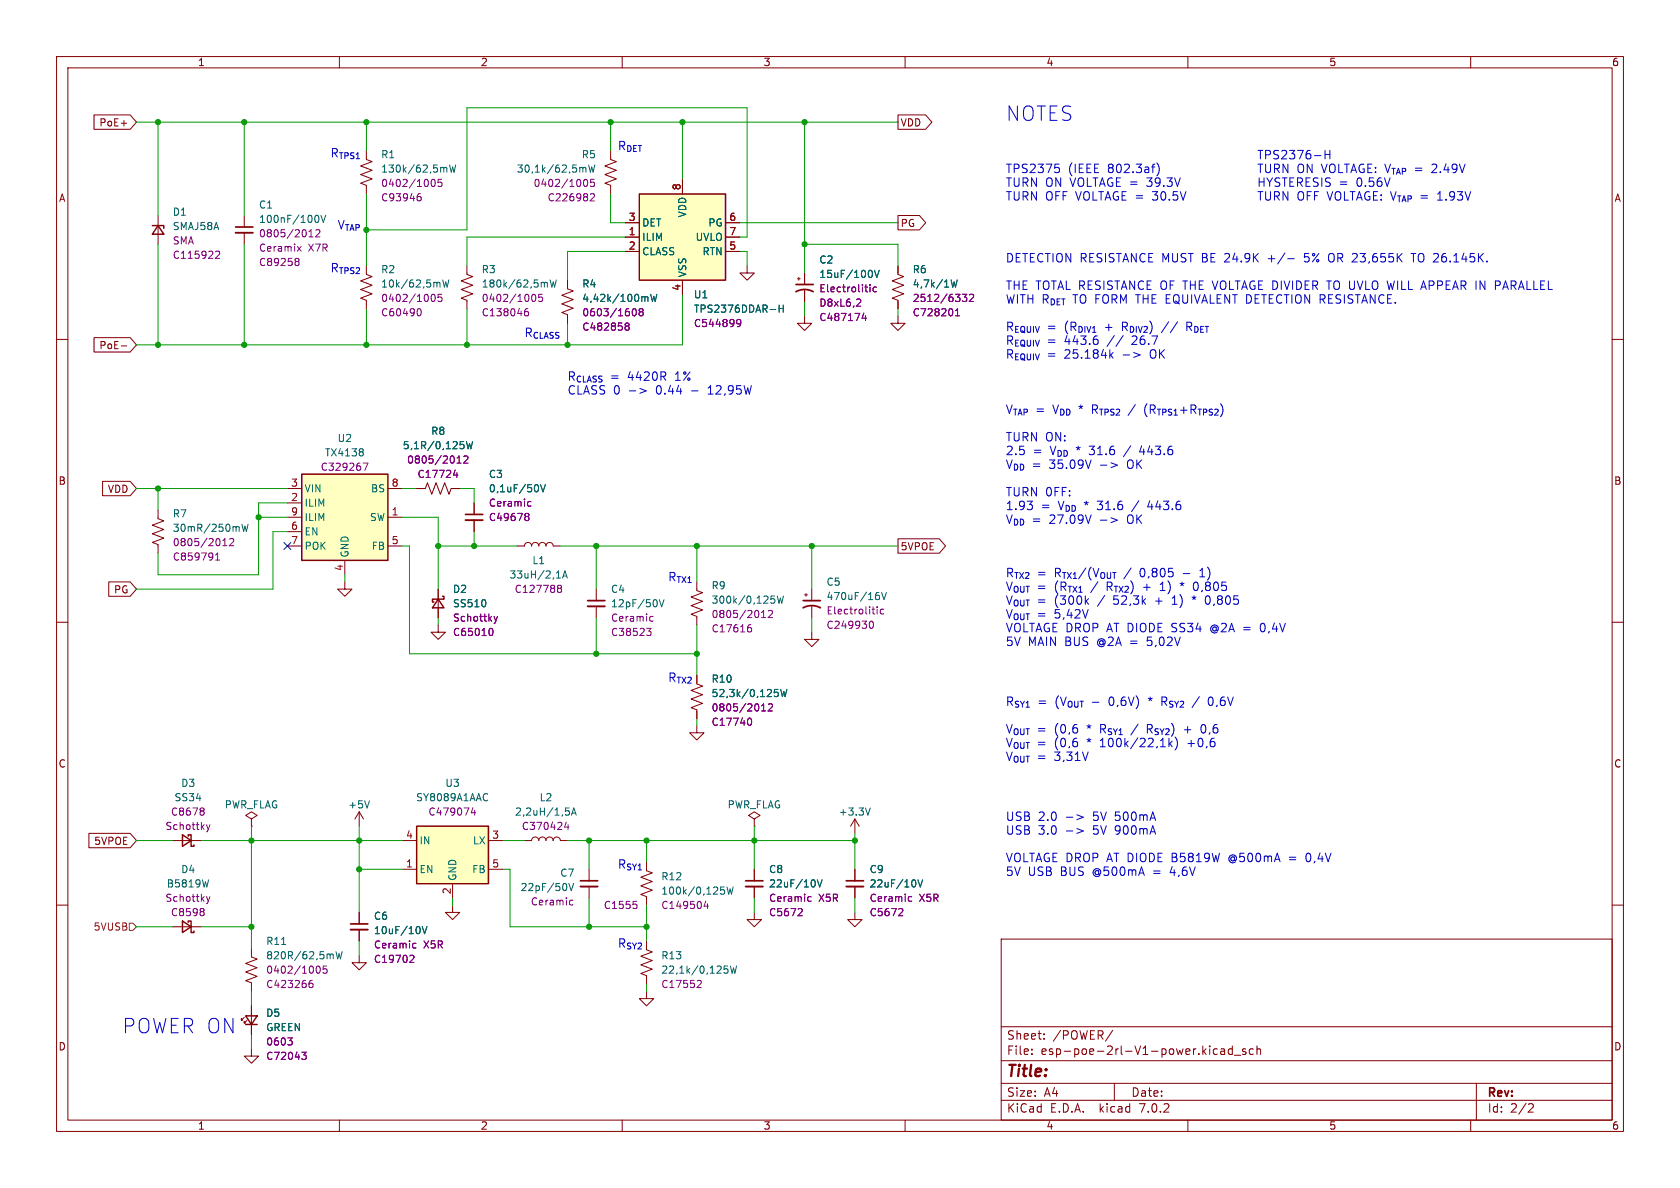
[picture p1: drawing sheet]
<svg xmlns="http://www.w3.org/2000/svg" width="297mm" height="210mm" viewBox="0 0 297 210" stroke-linecap="round" stroke-linejoin="round" font-family="sans-serif">
<g fill="none" stroke="#840000" stroke-width=".18">
<path d="M10 10h277v190h-277zM12 12h273v186h-273zM60 10v2M110 10v2M160 10v2M210 10v2M260 10v2M16.6 20.3h6.4l1.1 1.3-1.1 1.3h-6.4zM21.4 21.8h1M27.9 38.1v5.1M43.2 38.1v2M64.8 28.2l1 .4-2 .7 2 .8-2 .8 2 .7-2 .8 1 .4v1.5"/>
<path d="M107.9 26.7v1.5l1.1 .4-2.1 .7 2.1 .8-2.1 .8 2.1 .7-2.1 .8 1 .4v1.5M110.5 39.4h2.5M120.6 31.8v2.5M128.3 39.4h2.5M158.7 20.3h4.9l1.1 1.3-1.1 1.3h-4.9zM158.7 38.1h3.8l1.2 1.3-1.2 1.2h-3.8zM10 60h2M16.6 59.7h6.4l1.1 1.3-1.1 1.2h-6.4zM43.2 41.1v2.1M64.8 48.5l1 .4-2 .8 2 .7-2 .8 2 .7-2 .8 1 .4v1.5M82.5 47v1.5l1.1 .4-2.1 .8 2.1 .7-2.1 .8 2.1 .7-2.1 .8 1 .4v1.5M100.3 49.5v1.6l1 .3-2 .8 2 .8-2 .7 2 .8-2 .7 1 .4v1.6"/>
<path d="M110.5 41.9h2.5M110.5 44.5h2.5M120.6 49.5v2.6M128.3 41.9h2.5M128.3 44.5h2.5M132.1 47v1.3h1.2l-1.2 1.2-1.3-1.2h1.3M141 49.3h.5M141.2 49v.5M142.2 55.9v1.3h1.3l-1.3 1.2-1.2-1.2h1.2M142.2 48.3v2M142.2 51.3v2M158.7 47v1.5l1.1 .4-2.1 .8 2.1 .7-2.1 .8 2.1 .7-2.1 .8 1 .4v1.5"/>
<path d="M158.7 55.9v1.3h1.3l-1.3 1.2-1.2-1.2h1.2M285 60h2M21.4 61.2h1M18.1 85.1h4.9l1.1 1.3-1.1 1.2h-4.9zM27.9 90.2v1.5l1.1 .4-2.1 .7 2.1 .8-2.1 .8 2.1 .7-2.1 .8 1 .4v1.5M50.8 86.4h2.5M50.8 91.4h2.5M50.8 88.9h2.5M50.8 96.5h2.5M50.8 94h2.5M61 99.1v2.5M68.6 86.4h2.5"/>
<path d="M68.6 91.4h2.5M68.6 96.5h2.5M73.7 86.4h1.5l.4-1.1 .7 2.1 .8-2.1 .8 2.1 .7-2.1 .8 2.1 .4-1h1.5M83.8 88.9v2M83.8 91.9v2.1M91.4 96.5h1.3a.64 .64 0 0 1 .6-.6 .64 .64 0 0 1 .7 .6 .64 .64 0 0 1 .6-.6 .64 .64 0 0 1 .6 .6 .64 .64 0 0 1 .7-.6 .64 .64 0 0 1 .6 .6 .64 .64 0 0 1 .7-.6 .64 .64 0 0 1 .6 .6h1.3M158.7 95.2h7.4l1.1 1.3-1.1 1.3h-7.4zM10 110h2M19.2 102.9h3.8l1.1 1.2-1.1 1.3h-3.8zM61 102.9v1.2h1.2l-1.2 1.3-1.3-1.3h1.3M77.5 110.5v1.3h1.2l-1.2 1.2-1.3-1.2h1.3M77.5 104.1v5.1"/>
<path d="M105.4 104.1v2.1M105.4 107.2v2M123.2 102.9v1.5l1 .4-2 .7 2 .8-2 .8 2 .7-2 .8 1 .4v1.5M142.2 105.2h.5M142.5 104.9v.5M143.5 111.8v1.2h1.3l-1.3 1.3-1.3-1.3h1.3M143.5 104.1v2.1M143.5 107.2v2M285 110h2M123.2 120.9l1 .4-2 .7 2 .8-2 .8 2 .7-2 .8 1 .4v1.5M123.2 128.3v1.2h1.3l-1.3 1.3-1.3-1.3h1.3M10 160h2"/>
<path d="M15.7 147.3h7.3l1.1 1.3-1.1 1.3h-7.3zM30.5 148.6h5.1M44.4 144.8l1.1-.7-1.1-.6-1 .6 1 .7v1.3M44.4 146.1h.1M63.5 143.5v2.6M63.5 143.5l-.8 1.3M63.5 143.5l.8 1.3M71.1 148.6h2.6M71.1 153.7h2.6M80 156.2v2.6M86.4 148.6h2.5M86.4 153.7h2.5"/>
<path d="M92.7 148.6h1.3a.64 .64 0 0 1 .6-.6 .64 .64 0 0 1 .6 .6 .64 .64 0 0 1 .7-.6 .64 .64 0 0 1 .6 .6 .64 .64 0 0 1 .7-.6 .64 .64 0 0 1 .6 .6 .64 .64 0 0 1 .6-.6 .64 .64 0 0 1 .7 .6h1.2M104.1 153.7v2M104.1 156.7v2.1M114.3 153.9l1 .4-2 .8 2 .7-2 .8 2 .8-2 .7 1 .4v1.5M133.3 144.8l1.1-.7-1.1-.6-1 .6 1 .7v1.3M133.3 146.1h.1M133.3 153.7v2M133.3 156.7v2.1M151.1 144.8v2.5M151.1 153.7v2M151.1 156.7v2.1M151.1 144.8l-.7 1.3"/>
<path d="M151.1 144.8l.8 1.3M285 160h2M30.5 163.8h5.1M43.2 179.8l-.5 .5v-.2v.2h.2M44.4 167.6v1.6l1.1 .3-2.1 .8 2.1 .8-2.1 .7 2.1 .8-2.1 .8 1 .3v1.6M44.4 177.8v5.1M63.5 168.9v1.3h1.3l-1.3 1.3-1.3-1.3h1.3M63.5 161.3v2M63.5 164.3v2.1M80 160v1.3h1.3l-1.3 1.3-1.3-1.3h1.3M114.3 167.9l1 .4-2 .7 2 .8-2 .8 2 .7-2 .8 1 .4v1.5M114.3 175.3v1.2h1.3l-1.3 1.3-1.3-1.3h1.3"/>
<path d="M133.3 161.3v1.3h1.3l-1.3 1.2-1.2-1.2h1.2M151.1 161.3v1.3h1.3l-1.3 1.2-1.2-1.2h1.2M177 166h108v32h-108zM43.7 180.3l-.5 .5v-.2v.2h.2M44.4 185.4v1.3h1.3l-1.3 1.3-1.2-1.3h1.2M60 198v2M110 198v2M160 198v2M177 194.5h108M177 191.5h108M177 187.5h108M177 181.5h108"/>
<path d="M182.4 186.3v.1M182.4 185.5v.1M184.6 183.6v.1M184.6 182.8v.1M196.7 182.1l-1.3 2M197 191.5v3M210 198v2M214.6 186.3h.6M214.6 185.5h.6M215.9 185.5h.5l.1 .9M216.5 185.8h-.5a.29 .29 0 0 0-.2 .3 .29 .29 0 0 0 .2 .3l.5-.1M217.9 185.5l-.5-.1-.3 .3v.4l.2 .2h.6"/>
<path d="M217.9 184.9v1.5M218.2 186.5h1.2M220.2 185.5l-.3-.1-.3 .2 .1 .2 .5 .2v.3h-.6M221.6 185.5l-.5-.1-.2 .3v.4l.1 .2h.6M222.2 185.5l.2-.1 .4 .1 .1 .9M222.2 184.9v1.5M260 198v2M261 191.5v6.5M270.4 195.1l.5 .1 .2 .3-1 1.1h1"/>
</g>
<g fill="none" stroke="#006464" stroke-width=".18">
<path d="M55.8 38.1h.2a.68 .68 0 0 1 .4 .6 .68 .68 0 0 1-.4 .6h-.2M56.7 38.1l.5 1.2 .4-1.2M78.8 29.6l.2 .2v.6M79.5 29.2l.3 1.2 .2-.9 .3 .9 .3-1.2M103.2 29.6l.4 .2v.6M104.1 29.2l.3 1.2 .2-.9 .3 .9 .3-1.2M78.3 49.5l.3 1.3 .2-1 .3 1 .3-1.3M96.6 49.9l.2 .2v.7M97.3 49.5l.3 1.3 .2-1 .2 1 .3-1.3M114.4 52.4l.2 .2v.7M115 52l.3 1.3 .3-.9 .2 .9 .3-1.3M137.7 53.9v1.3"/>
<path d="M137.7 54.5h.8M138.5 53.9v1.3M153.9 47.8a.79 .79 0 0 1 0 1.3M154.6 47.8l.4 1.3 .4-1.3M168.1 49.5l.3 1.3 .3-1 .2 1 .3-1.3M64.1 79.4l.1 .2-.1 .2M64.1 79.9l.1 .2-.1 .4M82.5 78.1l.3 1.2 .2-.9 .2 .9 .3-1.2M42.8 92.7l.3 1.2 .2-.9 .3 .9 .3-1.2M95.1 85.8l.1 .4-.1 .6M95.6 85.7l.4 1.2 .4-1.2M85.8 106.2v.8"/>
<path d="M98.4 102.2h.7M99.5 102.2l.4-1.3 .4 1.3M99.6 101.8h.6M116.5 106l.5 1.3 .4-1.3M136.3 105.4h.6M136.7 105.8l.3 .3v.3l-.3 .2M137.4 105.4l.3 1.2 .3-.9 .2 .9 .3-1.2M155.1 104.7h.3M155.3 105.2l.2 .3v.3l-.2 .2M155.9 104.7l.4 1.3 .4-1.3M136.9 121.9h.6M137.1 122.4h.3l.2 .2-.1 .4-.4 .1"/>
<path d="M138 121.9l.3 1.2 .3-.9 .2 .9 .3-1.2M36.9 155.5l-.3 1.3M65.3 141.6l-.4 1.2M86 140.3l.2 .1M86.2 141.4l-.2 .2M100 142.8h.6M100.4 143.3l.3 .3v.3l-.3 .2M100.6 156.2l.4 1.2 .4-1.2M101 144.1l.4-1.3 .5 1.3M101.1 143.7h.7M127.4 156.8h.6M127.9 157.3l.2 .2v.3l-.2 .3"/>
<path d="M128.5 156.8l.3 1.3 .3-.9 .2 .9 .3-1.3M144.5 155.5l.4 1.3 .4-1.3M153.9 142.8l-.5 1.3M162.3 155.5l.4 1.3 .4-1.3M58.9 168.7v.8M59.4 168.2l.3 1.3 .2-.9 .3 .9 .3-1.3M74.6 163.8l.5 1.3 .4-1.3M128 170.8h.6M128.2 171.3h.3l.2 .2-.1 .4-.4 .1M129.1 170.8l.3 1.2 .3-.9 .2 .9 .3-1.2"/>
</g>
<g fill="none" stroke="#840084" stroke-width=".18">
<path d="M74 34.7h.2l.3 .3-.1 .4-.4 .1M74.3 34.2l-.3 .1M76.2 32.2l.1-.4 .2-.1a.68 .68 0 0 1 .5 .6 .68 .68 0 0 1-.5 .7l-.2-.1-.1-.4M78.1 31.7h-.6l-.1 .6 .2-.1h.4l.1 .2v.5l-.2 .1-.5-.1M103.2 32.2l.1-.4 .2-.1a.68 .68 0 0 1 .4 .6 .68 .68 0 0 1-.4 .7l-.2-.1-.1-.4M104.4 34.3l.5-.1 .2 .4-.8 .9h.8M105 31.7h-.6v.6l.2-.1h.4l.1 .2-.1 .5-.1 .1-.5-.1M38.2 44.5l.4-.1 .2 .4-.7 .9h.7M52.4 45.7h.2l.3 .2-.3 .3M52.4 46.2h.2M52.6 43.6l.6 .8M52.6 46.2l.2 .1 .1 .4-.2 .2h-.3"/>
<path d="M53.2 43.6l-.6 .8M54.6 41.9h.7M54.6 41l.4-.4v1.3M55.8 40.7l.5-.1 .3 .4-.8 .9h.8M74 54.6a.68 .68 0 0 1 .5 .6 .68 .68 0 0 1-.5 .6M76.2 52.5l.1-.4 .2-.1a.68 .68 0 0 1 .5 .7 .68 .68 0 0 1-.5 .6l-.2-.1-.1-.4M78.1 52h-.6l-.1 .6 .2-.1 .4 .1 .1 .1v.5l-.2 .1-.5-.1M92.8 55.2l.4-.2 .2 .3-.1 .5h-.3l-.2-.1M93.3 54.6h-.3l-.2 .3M94 52.5l.1-.4 .2-.1a.68 .68 0 0 1 .4 .7 .68 .68 0 0 1-.4 .6l-.2-.1-.1-.4M95.9 52h-.6l-.1 .6 .2-.1 .4 .1 .1 .1v.5l-.2 .1-.5-.1M110.6 57.2l.1-.1 .5 .1v.2l-.2 .2"/>
<path d="M110.6 57.5l.1 .1M110.7 57.6h.3M110.7 57.6l-.1 .2M111 57.6l.2 .3v.4l-.2 .1-.4-.1M111.8 55l.1-.3 .2-.1a.68 .68 0 0 1 .4 .6 .68 .68 0 0 1-.4 .6l-.2-.1-.1-.4M113.2 55.1l-.2-.2 .2-.3h.3l.2 .2-.2 .3M113.2 55.1l-.2 .2v.3l.2 .2h.3l.2-.2-.1-.4-.1-.1M113.2 55.1h.3M130.3 56.6l.2-.1 .4 .1a.84 .84 0 0 1-.3 1.1h-.2M131 57l-.3 .3-.4-.2M151.6 52.9h.4l.2 .3-.8 .9h.8M152.7 55.3l-.3 .9h.8"/>
<path d="M153 55.8v.9M153.8 50.3v.1M153.8 50.7v.9M155 50.8l-.4-.1-.3 .3 .2 .5h.5M168.9 55.8h.7M168.9 54.9l.4-.3v1.2M170.1 52h.8l-.4 .5 .4 .1v.6l-.2 .1-.6-.1M171.4 52.1l.5-.1 .2 .4-.8 .9h.8M38.1 99h.7M38.1 98.1l.4-.4v1.3M39.4 96.5h.7M39.4 95.6l.3-.4v1.3"/>
<path d="M40.6 95.3l.5-.1 .2 .4-.8 .9h.8M64.2 81.9h.8l-.5 1.2M80.2 84h.7M80.8 83.6v.8M80.8 81.9h.7M80.8 81l.4-.4v1.3M82 80.7l.5-.1 .2 .4-.8 .9h.8M93 90.8h.3l.2 .2-.2 .3M93 91.3h.3M93.3 91.3l.2 .2v.3l-.2 .2h-.3M93.5 88.6l.4 .1M93.9 89.4l-.4 .1"/>
<path d="M86.7 111.1a.68 .68 0 0 1 .5 .6 .68 .68 0 0 1-.5 .6M87.3 109l.3 .8M87.6 109.8l-.3 .4M87.9 109l-.3 .8M98.6 103.9l.2 .1M98.6 103.6l.2-.1 .4 .1 .1 .2-.3 .2M98.8 104h.2M98.8 104l-.2 .1M99 104l.3 .2-.1 .4-.2 .1-.4-.1M114.3 111.1h.8l-.4 .5 .3 .1 .1 .4-.2 .2h-.4M115.1 109h.4M115.5 109.7l-.4 .1"/>
<path d="M132.4 110.9h.2l.3 .3-.1 .4-.4 .1M132.8 110.4l-.4 .1M134.6 109.2h.8M134.6 108.3l.4-.4v1.3M135.8 108l.5-.1 .3 .4-.8 .9h.8M153.7 110l.3-.2a.68 .68 0 0 1 .4 .6 .68 .68 0 0 1-.4 .7l-.3-.3M155.1 107.3v.1M155.1 107.7v.8M156.2 107.8l-.3-.1-.3 .2 .1 .6h.5M132.5 127a.68 .68 0 0 1 .4 .6 .68 .68 0 0 1-.4 .6M134.6 124.8l.4-.4v1.3M134.6 125.7h.8"/>
<path d="M135.8 124.5l.5-.1 .3 .4-.8 .9h.8M35.8 142.8l.3 .3-.3 .3 .3 .2v.3l-.3 .2M36.5 158.5l.3 .8M36.5 145.8l.3 .8M36.8 159.3l-.3 .5M36.8 146.6l-.3 .5M37.1 158.5l-.3 .8M37.1 145.8l-.3 .8M83.6 142.8l-.3 .9h.8M83.9 143.3v.8M100.1 145.3l-.3 .9h.8M100.4 145.8v.8"/>
<path d="M100.9 159.1l.4 .1M101.3 159.9l-.4 .1M112 159.3h.6M112.4 159.8l.2 .3v.3l-.2 .2M124.8 159.3l-.3 .9h.8M125.1 159.8v.8M143 158.5l.4 .1M143.4 159.3h-.4M160.8 158.5l.4 .1M161.2 159.3h-.4M35.8 160.6l.3 .2-.3 .4 .3 .2v.2l-.3 .3M54.7 173.9l.4-.1 .2 .2-.1 .5-.3 .1-.2-.1"/>
<path d="M55.2 173.3l-.3 .1-.2 .2M55.9 171.3l.1-.4 .2-.1a.68 .68 0 0 1 .4 .6 .68 .68 0 0 1-.4 .6l-.2-.1-.1-.3M57.8 170.8h-.6l-.1 .6 .2-.1h.4l.1 .2v.4l-.2 .1-.5-.1M72.6 168.9h.5l.1 .3-.8 .9h.8M73.2 166.7l.4 .1M73.6 167.5l-.4 .1M123.4 173.3l.5 .1 .1 .3-.8 .9h.8M141.6 160.6l.2 .2v.4l-.8 .7h.8M159.4 160.6l.2 .2-.1 .4-.7 .7h.8M50.9 183.5h.8l-.5 .5M51.4 184l.3 .2v.3l-.3 .2M53.4 186h.7l-.4 .5 .4 .1v.4l-.2 .3h-.4"/>
</g>
<path d="M41.7 41.1h3M82.3 91.9h3M103.9 107.2h3M102.6 156.7h3.1M131.8 156.7h3.1M149.6 156.7h3.1M62 164.3h3" fill="none" stroke="#840000" stroke-width=".33"/>
<path d="M41.7 40.1h3M140.7 51.6a3.2 3.2 0 0 1 3.1 0M140.7 50.3h3.1M82.3 90.9h3M103.9 106.2h3M142 107.4a3.2 3.2 0 0 1 3 0M142 106.2h3M102.6 155.7h3.1M131.8 155.7h3.1M149.6 155.7h3.1M62 163.3h3" fill="none" stroke="#840000" stroke-width=".3"/>
<g fill="none" stroke="#840000" stroke-width=".25">
<path d="M26.9 39.9h2.1v.5M27.9 39.9l1.1 1.5h-2.1zM113 34.3h15.3v15.2h-15.3zM53.3 83.8h15.3v15.3h-15.3zM77.5 105.9l1 1.5h-2zM78.2 105.4h.3v.5h-2v.5h.2M32.3 147.6l1.5 1-1.5 1zM33.3 147.8v-.2h.5v2h.5v-.2M73.7 146.1h12.7v10.1h-12.7zM32.3 162.8l1.5 1-1.5 1zM33.3 163.1v-.3h.5v2h.5v-.2M43.4 179.6h2.1l-1.1 1.5z"/>
<path d="M43.4 181.1h2.1"/>
</g>
<g fill="#ffffc2" stroke="#ffffc2" stroke-width=".18">
<path d="M53.3 83.8h15.3v15.3h-15.3z"/>
<path d="M73.7 146.1h12.7v10.1h-12.7z"/>
<path d="M113 34.3h15.3v15.2h-15.3z"/>
</g>
<path d="M22.9 163.2h.6l.6 .6-.6 .7h-.6z" fill="none" stroke="#725600" stroke-width=".18"/>
<g fill="none" stroke="#0000c2" stroke-width=".18">
<path d="M186.5 29h.7M187 29.6l.3 .3v.3l-.3 .3M203.6 29.5h.6M204 29h.2M204.5 28.8a1.74 1.74 0 0 1 .1 2.2M234.2 26.6v1.5M234.2 27.3h.9M235.1 26.6v1.5M197 59.3l-1.3 1.9M198.6 59.3l-1.3 1.9M206.6 56.9l-1.3 1.9M227.7 45.7h1.1"/>
<path d="M262.9 46.2v.1M111.3 69.1h1.1M113.1 68.7l1.2 .4-1.2 .4M194 60l.1 .2-.1 .6M196.4 62.7l.4 .6M196.8 62.3l-.6 .6M198.6 62.7h1.1M200.4 62.3l1.2 .4-1.2 .5M192.9 81.3l-.5 1.5M192.9 91l-.5 1.5M194.5 82.2h1.2M194.5 92h1.2"/>
<path d="M196.4 81.8l1.1 .4-1.1 .5M196.4 91.5l1.1 .5-1.1 .4M192 106.3l.4 .5M192.4 105.8l-.5 .6M206.7 130.5v1.5M206.8 131.4l.4 .6M207.2 131l-.5 .6M208 130.7a1.75 1.75 0 0 1-.3 1.9M188.5 144.5h1.2M188.5 146.9h1.2M190.4 144l1.1 .5-1.1 .4M190.4 146.5l1.1 .4-1.1 .4"/>
</g>
<g fill="none" stroke="#009600" stroke-width=".18">
<path d="M24.1 21.6h134.6M27.9 21.6v16.5M43.2 21.6v16.5M64.8 21.6v5.1M64.8 34.3v12.7M107.9 34.3v5.1h2.6M107.9 21.6v5.1M120.6 21.6v10.2M130.8 39.4h27.9M142.2 21.6v26.7M27.9 43.2v17.8M43.2 43.2v17.8"/>
<path d="M64.8 40.6h17.7v-21.5h49.6v22.8h-1.3M64.8 54.6v6.4M82.5 54.6v6.4M100.3 57.2v3.8M110.5 44.5h-10.2v5M110.5 41.9h-28v5.1M120.6 52.1v8.9h-96.5M130.8 44.5h1.3v2.5M142.2 53.3v2.6M142.2 43.2h16.5v3.8M158.7 54.6v1.3M24.1 86.4h26.7"/>
<path d="M27.9 86.4v3.8M45.7 91.4h5.1M50.8 88.9h-5.1v12.7h-17.8v-3.8M50.8 94h-2.5v10.1h-24.2M71.1 96.5h1.3v19.1h50.8M71.1 91.4h6.4v12.7M71.1 86.4h2.6M77.5 96.5h13.9M81.3 86.4h2.5v2.5M83.8 94v2.5M99.1 96.5h59.6M105.4 96.5v7.6"/>
<path d="M123.2 96.5v6.4M143.5 96.5v7.6M61 101.6v1.3M77.5 109.2v1.3M105.4 109.2v6.4M123.2 110.5v8.9M143.5 109.2v2.6M123.2 127v1.3M24.1 148.6h6.4M35.6 148.6h35.5M44.4 146.1v21.5M63.5 146.1v15.2"/>
<path d="M63.5 153.7h7.6M80 158.8v1.2M88.9 153.7h1.3v10.1h24.1M88.9 148.6h3.8M100.3 148.6h50.8M104.1 148.6v5.1M104.1 158.8v5M114.3 148.6v3.8M133.3 146.1v7.6M133.3 158.8v2.5M151.1 147.3v6.4M151.1 158.8v2.5"/>
<path d="M24.1 163.8h6.4M35.6 163.8h8.8M44.4 175.3v2.5M63.5 166.4v2.5M114.3 160v6.4M114.3 174v1.3M44.4 182.9v2.5"/>
</g>
<path d="M50.2 95.9l1.2 1.2M51.4 95.9l-1.2 1.2" fill="none" stroke="#000084" stroke-width=".18"/>
<g fill="#009600" stroke="#009600" stroke-width=".18">
<circle cx="123.2" cy="96.5" r=".46"/>
<circle cx="105.4" cy="115.6" r=".46"/>
<circle cx="105.4" cy="96.5" r=".46"/>
<circle cx="123.2" cy="115.6" r=".46"/>
<circle cx="143.5" cy="96.5" r=".46"/>
<circle cx="27.9" cy="21.6" r=".46"/>
<circle cx="43.2" cy="21.6" r=".46"/>
<circle cx="64.8" cy="21.6" r=".46"/>
<circle cx="63.5" cy="148.6" r=".46"/>
<circle cx="83.8" cy="96.5" r=".46"/>
<circle cx="63.5" cy="153.7" r=".46"/>
<circle cx="77.5" cy="96.5" r=".46"/>
<circle cx="44.4" cy="163.8" r=".46"/>
<circle cx="44.4" cy="148.6" r=".46"/>
<circle cx="120.6" cy="21.6" r=".46"/>
<circle cx="100.3" cy="61" r=".46"/>
<circle cx="107.9" cy="21.6" r=".46"/>
<circle cx="142.2" cy="43.2" r=".46"/>
<circle cx="142.2" cy="21.6" r=".46"/>
<circle cx="114.3" cy="148.6" r=".46"/>
<circle cx="133.3" cy="148.6" r=".46"/>
<circle cx="151.1" cy="148.6" r=".46"/>
<circle cx="114.3" cy="163.8" r=".46"/>
<circle cx="104.1" cy="163.8" r=".46"/>
<circle cx="104.1" cy="148.6" r=".46"/>
<circle cx="27.9" cy="61" r=".46"/>
<circle cx="43.2" cy="61" r=".46"/>
<circle cx="64.8" cy="61" r=".46"/>
<circle cx="82.5" cy="61" r=".46"/>
<circle cx="27.9" cy="86.4" r=".46"/>
<circle cx="45.7" cy="91.4" r=".46"/>
</g>
<g font-size="3.5" fill="#0000c2">
<text x="177.8" y="21.6">NOTES</text>
<text x="21.6" y="182.9">POWER ON</text>
</g>
<text font-size="2.8" fill="#840000" x="178" y="190.8">Title:</text>
<g font-size="2.1" fill="#0000c2">
<text x="58.4" y="27.9">R_{TPS1}</text>
<text x="109.2" y="26.7">R_{DET}</text>
<text x="222.2" y="28.3">TPS2376-H</text>
<text x="177.8" y="30.7">TPS2375</text>
<text x="177.8" y="33.1">TURN ON VOLTAGE =</text>
<text x="177.8" y="35.6">TURN OFF VOLTAGE =</text>
<text x="188.8" y="30.7">(IEEE</text>
<text x="195.8" y="30.7">802.3af)</text>
<text x="202.8" y="33.1">39.3V</text>
<text x="203.8" y="35.6">30.5V</text>
<text x="222.2" y="30.7">TURN ON VOLTAGE: V_{TAP}2.49V</text>
<text x="222.2" y="33.1">HYSTERESIS =</text>
<text x="222.2" y="35.6">TURN OFF VOLTAGE: V_{TAP}1.93V</text>
<text x="239.8" y="33.1">0.56V</text>
<text x="250.2" y="30.7">=</text>
<text x="251.2" y="35.6">=</text>
<text x="177.8" y="46.5">DETECTION RESISTANCE MUST BE 24.9K</text>
<text x="224.3" y="46.5">+/-</text>
<text x="230.8" y="46.5">5% OR 23,655K</text>
<text x="250" y="46.5">TO 26.145K.</text>
<text x="58.4" y="48.3">R_{TPS2}</text>
<text x="177.8" y="51.3">THE TOTAL RESISTANCE OF THE VOLTAGE DIVIDER TO UVLO WILL APPEAR IN PARALLEL</text>
<text x="177.8" y="53.8">WITH R_{DET}</text>
<text x="189.7" y="53.8">TO FORM THE EQUIVALENT DETECTION RESISTANCE.</text>
<text x="92.7" y="59.7">R_{CLASS}</text>
<text x="177.8" y="58.6">R_{EQUIV}(R_{DIV1} R_{DIV2})</text>
<text x="185.1" y="58.6">=</text>
<text x="195.3" y="58.6">+</text>
<text x="210" y="58.6">R_{DET}</text>
<text x="177.8" y="61.1">R_{EQUIV}443.6</text>
<text x="177.8" y="63.5">R_{EQUIV}25.184k</text>
<text x="185.1" y="61.1">=</text>
<text x="185.1" y="63.5">=</text>
<text x="200.2" y="61.1">26.7</text>
<text x="203.4" y="63.5">OK</text>
<text x="100.3" y="67.4">R_{CLASS}4420R</text>
<text x="100.3" y="69.9">CLASS 0</text>
<text x="107.9" y="67.4">=</text>
<text x="116" y="69.9">0.44</text>
<text x="119.4" y="67.4">1%</text>
<text x="122.2" y="69.9">-</text>
<text x="125.3" y="69.9">12,95W</text>
<text x="177.8" y="73.3">V_{TAP}V_{DD}R_{TPS2}(R_{TPS1}+R_{TPS2})</text>
<text x="183.1" y="73.3">=</text>
<text x="190.8" y="73.3">*</text>
<text x="199.7" y="73.3">/</text>
<text x="177.8" y="78.1">TURN ON:</text>
<text x="177.8" y="80.6">2.5</text>
<text x="177.8" y="83">V_{DD} 35.09V</text>
<text x="182.4" y="83">=</text>
<text x="182.6" y="80.6">=</text>
<text x="185.7" y="80.6">V_{DD}31.6</text>
<text x="190.3" y="80.6">*</text>
<text x="198.9" y="80.6">/</text>
<text x="199.4" y="83">OK</text>
<text x="201.7" y="80.6">443.6</text>
<text x="177.8" y="87.8">TURN 0FF:</text>
<text x="177.8" y="90.3">1.93</text>
<text x="177.8" y="92.7">V_{DD} 27.09V</text>
<text x="182.4" y="92.7">=</text>
<text x="184" y="90.3">=</text>
<text x="187.1" y="90.3">V_{DD}31.6</text>
<text x="191.7" y="90.3">*</text>
<text x="199.4" y="92.7">OK</text>
<text x="200.3" y="90.3">/</text>
<text x="203.1" y="90.3">443.6</text>
<text x="118.1" y="102.9">R_{TX1}</text>
<text x="177.8" y="102.1">R_{TX2} R_{TX1}/(V_{OUT}</text>
<text x="177.8" y="104.6">V_{OUT}(R_{TX1} R_{TX2}) 1)</text>
<text x="177.8" y="107">V_{OUT}(300k</text>
<text x="183.3" y="104.6">=</text>
<text x="183.3" y="107">=</text>
<text x="183.3" y="102.1">=</text>
<text x="192.9" y="104.6">/</text>
<text x="194.1" y="107">/</text>
<text x="196.9" y="107">52,3k</text>
<text x="198.8" y="102.1">/</text>
<text x="201.6" y="102.1">0,805</text>
<text x="202.2" y="104.6">+</text>
<text x="204.3" y="107">+</text>
<text x="207.4" y="107">1)</text>
<text x="209" y="104.6">*</text>
<text x="209.2" y="102.1">-</text>
<text x="211.1" y="107">*</text>
<text x="211.3" y="104.6">0,805</text>
<text x="212.3" y="102.1">1)</text>
<text x="213.4" y="107">0,805</text>
<text x="177.8" y="109.4">V_{OUT}5,42V</text>
<text x="177.8" y="111.9">VOLTAGE DROP AT DIODE SS34</text>
<text x="183.3" y="109.4">=</text>
<text x="214.1" y="111.9">@2A =</text>
<text x="223.1" y="111.9">0,4V</text>
<text x="177.8" y="114.3">5V MAIN BUS @2A =</text>
<text x="202.9" y="114.3">5,02V</text>
<text x="177.8" y="124.9">R_{SY1} (V_{OUT} 0,6V)</text>
<text x="183.4" y="124.9">=</text>
<text x="193" y="124.9">-</text>
<text x="203.2" y="124.9">*</text>
<text x="205.5" y="124.9">R_{SY2} 0,6V</text>
<text x="211.2" y="124.9">/</text>
<text x="177.8" y="129.8">V_{OUT}(0,6</text>
<text x="183.3" y="129.8">=</text>
<text x="192.2" y="129.8">*</text>
<text x="194.6" y="129.8">R_{SY1} R_{SY2}) 0,6</text>
<text x="200.2" y="129.8">/</text>
<text x="209.6" y="129.8">+</text>
<text x="177.8" y="132.2">V_{OUT}(0,6</text>
<text x="177.8" y="134.6">V_{OUT}3,31V</text>
<text x="183.3" y="132.2">=</text>
<text x="183.3" y="134.6">=</text>
<text x="192.2" y="132.2">*</text>
<text x="194.6" y="132.2">100k/22,1k)</text>
<text x="210.1" y="132.2">+0,6</text>
<text x="177.8" y="145.2">USB 2.0</text>
<text x="177.8" y="147.6">USB 3.0</text>
<text x="193.3" y="145.2">5V 500mA</text>
<text x="193.3" y="147.6">5V 900mA</text>
<text x="109.2" y="153.7">R_{SY1}</text>
<text x="177.8" y="152.5">VOLTAGE DROP AT DIODE B5819W</text>
<text x="177.8" y="154.9">5V USB BUS @500mA</text>
<text x="203.9" y="154.9">=</text>
<text x="207" y="154.9">4,6V</text>
<text x="217.3" y="152.5">@500mA</text>
<text x="228.1" y="152.5">=</text>
<text x="231.2" y="152.5">0,4V</text>
<text x="109.2" y="167.6">R_{SY2}</text>
</g>
<text font-size="2.1" fill="#009600" x="59.7" y="40.6">V_{TAP}</text>
<g font-size="2.1" fill="#840000">
<text x="118.1" y="120.7">R_{TX2}</text>
<text x="178" y="183.9">Sheet:</text>
<text x="186.2" y="183.9">/POWER/</text>
<text x="178" y="186.6">File:</text>
<text x="184" y="186.6">esp-poe-2rl-V1-power.kicad_sch</text>
<text x="178" y="196.8">KiCad</text>
<text x="178" y="194">Size:</text>
<text x="184.6" y="194">A4</text>
<text x="185.7" y="196.8">E.D.A.</text>
<text x="194.4" y="196.8">kicad</text>
<text x="200" y="194">Date:</text>
<text x="201.5" y="196.8">7.0.2</text>
<text x="263" y="194.2">Rev:</text>
<text x="263" y="196.8">Id:</text>
<text x="267" y="196.8">2/2</text>
</g>
<g font-size="1.8" fill="#840000">
<text x="35" y="11.8">1</text>
<text x="85" y="11.8">2</text>
<text x="135" y="11.8">3</text>
<text x="185" y="11.8">4</text>
<text x="235" y="11.8">5</text>
<text x="285" y="11.8">6</text>
<text x="17.4" y="22.5">PoE+</text>
<text x="159.2" y="22.5">VDD</text>
<text x="10.4" y="35.8">A</text>
<text x="285.4" y="35.8">A</text>
<text x="159.2" y="40.3">PG</text>
<text x="17.4" y="61.9">PoE-</text>
<text x="10.3" y="85.8">B</text>
<text x="18.9" y="87.3">VDD</text>
<text x="285.3" y="85.8">B</text>
<text x="159.2" y="97.4">5VPOE</text>
<text x="20" y="105.1">PG</text>
<text x="10.3" y="135.8">C</text>
<text x="285.3" y="135.8">C</text>
<text x="16.5" y="149.5">5VPOE</text>
<text x="10.3" y="185.8">D</text>
<text x="285.3" y="185.8">D</text>
<text x="35" y="199.8">1</text>
<text x="85" y="199.8">2</text>
<text x="135" y="199.8">3</text>
<text x="185" y="199.8">4</text>
<text x="235" y="199.8">5</text>
<text x="285" y="199.8">6</text>
</g>
<g font-size="1.8" fill="#006464">
<text x="67.3" y="28.1">R1</text>
<text x="102.8" y="28.1">R5</text>
<text x="67.3" y="30.7">130k/62,5mW</text>
<text x="91.3" y="30.7">30,1k/62,5mW</text>
<text x="30.5" y="38.3">D1</text>
<text x="30.5" y="40.8">SMAJ58A</text>
<text x="45.7" y="37">C1</text>
<text x="45.7" y="39.6">100nF/100V</text>
<text x="113.5" y="40.2">DET</text>
<text x="121.5" y="38.6" transform="rotate(-90 121.5 38.6)">VDD</text>
<text x="125.1" y="40.2">PG</text>
<text x="113.5" y="42.7">ILIM</text>
<text x="113.5" y="45.3">CLASS</text>
<text x="122.9" y="42.7">UVLO</text>
<text x="124.1" y="45.3">RTN</text>
<text x="144.8" y="46.7">C2</text>
<text x="67.3" y="48.5">R2</text>
<text x="67.3" y="51">10k/62,5mW</text>
<text x="85.1" y="48.5">R3</text>
<text x="85.1" y="51">180k/62,5mW</text>
<text x="102.9" y="51">R4</text>
<text x="102.9" y="53.5">4,42k/100mW</text>
<text x="121.5" y="49" transform="rotate(-90 121.5 49)">VSS</text>
<text x="122.6" y="52.9">U1</text>
<text x="144.8" y="49.3">15uF/100V</text>
<text x="161.3" y="48.5">R6</text>
<text x="161.3" y="51">4,7k/1W</text>
<text x="122.6" y="55.4">TPS2376DDAR-H</text>
<text x="76.2" y="77">R8</text>
<text x="57.4" y="80.8">TX4138</text>
<text x="59.6" y="78.3">U2</text>
<text x="71.1" y="79.6">5,1R/0,125W</text>
<text x="53.8" y="89.7">ILIM</text>
<text x="53.8" y="87.2">VIN</text>
<text x="65.5" y="87.2">BS</text>
<text x="86.4" y="84.6">C3</text>
<text x="86.4" y="87.2">0,1uF/50V</text>
<text x="30.5" y="91.6">R7</text>
<text x="30.5" y="94.2">30mR/250mW</text>
<text x="53.8" y="94.8">EN</text>
<text x="53.8" y="92.3">ILIM</text>
<text x="65.3" y="92.3">SW</text>
<text x="53.8" y="97.3">POK</text>
<text x="61.8" y="98.6" transform="rotate(-90 61.8 98.6)">GND</text>
<text x="65.6" y="97.3">FB</text>
<text x="94.1" y="99.9">L1</text>
<text x="80" y="105">D2</text>
<text x="80" y="107.5">SS510</text>
<text x="90" y="102.4">33uH/2,1A</text>
<text x="108" y="105">C4</text>
<text x="108" y="107.5">12pF/50V</text>
<text x="125.7" y="104.3">R9</text>
<text x="125.7" y="106.9">300k/0,125W</text>
<text x="146.1" y="103.7">C5</text>
<text x="146.1" y="106.2">470uF/16V</text>
<text x="125.7" y="120.8">R10</text>
<text x="125.7" y="123.4">52,3k/0,125W</text>
<text x="30.8" y="141.8">SS34</text>
<text x="32" y="139.3">D3</text>
<text x="39.7" y="143.1">PWR_FLAG</text>
<text x="61.5" y="143.1">+5V</text>
<text x="73.5" y="141.8">SY8089A1AAC</text>
<text x="78.7" y="139.3">U3</text>
<text x="95.3" y="141.8">L2</text>
<text x="128.6" y="143.1">PWR_FLAG</text>
<text x="74.2" y="149.4">IN</text>
<text x="83.5" y="149.4">LX</text>
<text x="91" y="144.3">2,2uH/1,5A</text>
<text x="148.2" y="144.3">+3.3V</text>
<text x="32" y="154.5">D4</text>
<text x="74.2" y="154.5">EN</text>
<text x="80.8" y="155.7" transform="rotate(-90 80.8 155.7)">GND</text>
<text x="83.4" y="154.5">FB</text>
<text x="99" y="155.1">C7</text>
<text x="116.8" y="155.8">R12</text>
<text x="135.9" y="154.5">C8</text>
<text x="153.7" y="154.5">C9</text>
<text x="29.4" y="157">B5819W</text>
<text x="92" y="157.7">22pF/50V</text>
<text x="116.8" y="158.3">100k/0,125W</text>
<text x="135.9" y="157">22uF/10V</text>
<text x="153.7" y="157">22uF/10V</text>
<text x="47" y="167.2">R11</text>
<text x="66" y="162.8">C6</text>
<text x="66" y="165.3">10uF/10V</text>
<text x="47" y="169.7">820R/62,5mW</text>
<text x="116.8" y="169.7">R13</text>
<text x="116.8" y="172.3">22,1k/0,125W</text>
<text x="47" y="179.9">D5</text>
<text x="47" y="182.4">GREEN</text>
</g>
<g font-size="1.8" fill="#840084">
<text x="67.3" y="33.2">0402/1005</text>
<text x="67.3" y="35.8">C93946</text>
<text x="94.3" y="33.2">0402/1005</text>
<text x="96.7" y="35.8">C226982</text>
<text x="30.5" y="43.4">SMA</text>
<text x="30.5" y="45.9">C115922</text>
<text x="45.7" y="42.1">0805/2012</text>
<text x="45.7" y="44.6">Ceramix</text>
<text x="45.7" y="47.2">C89258</text>
<text x="54.4" y="44.6">X7R</text>
<text x="67.3" y="53.5">0402/1005</text>
<text x="85.1" y="53.5">0402/1005</text>
<text x="144.8" y="51.8">Electrolitic</text>
<text x="161.3" y="53.5">2512/6332</text>
<text x="67.3" y="56.1">C60490</text>
<text x="85.1" y="56.1">C138046</text>
<text x="102.9" y="56.1">0603/1608</text>
<text x="102.9" y="58.6">C482858</text>
<text x="122.6" y="58">C544899</text>
<text x="144.8" y="54.4">D8xL6,2</text>
<text x="144.8" y="56.9">C487174</text>
<text x="161.3" y="56.1">C728201</text>
<text x="56.6" y="83.4">C329267</text>
<text x="71.9" y="82.1">0805/2012</text>
<text x="73.7" y="84.6">C17724</text>
<text x="86.4" y="89.7">Ceramic</text>
<text x="86.4" y="92.3">C49678</text>
<text x="30.5" y="96.7">0805/2012</text>
<text x="30.5" y="99.3">C859791</text>
<text x="90.9" y="105">C127788</text>
<text x="80" y="112.6">C65010</text>
<text x="80" y="110">Schottky</text>
<text x="108" y="112.6">C38523</text>
<text x="108" y="110">Ceramic</text>
<text x="125.7" y="109.4">0805/2012</text>
<text x="125.7" y="112">C17616</text>
<text x="146.1" y="111.3">C249930</text>
<text x="146.1" y="108.8">Electrolitic</text>
<text x="125.7" y="125.9">0805/2012</text>
<text x="125.7" y="128.5">C17740</text>
<text x="29.2" y="146.9">Schottky</text>
<text x="30.2" y="144.3">C8678</text>
<text x="75.7" y="144.3">C479074</text>
<text x="92.2" y="146.9">C370424</text>
<text x="29.2" y="159.6">Schottky</text>
<text x="93.8" y="160.2">Ceramic</text>
<text x="106.7" y="160.8">C1555</text>
<text x="116.8" y="160.8">C149504</text>
<text x="135.9" y="159.6">Ceramic</text>
<text x="144.7" y="159.6">X5R</text>
<text x="153.7" y="159.6">Ceramic</text>
<text x="162.5" y="159.6">X5R</text>
<text x="30.2" y="162.1">C8598</text>
<text x="66" y="167.8">Ceramic</text>
<text x="74.8" y="167.8">X5R</text>
<text x="135.9" y="162.1">C5672</text>
<text x="153.7" y="162.1">C5672</text>
<text x="47" y="172.3">0402/1005</text>
<text x="66" y="170.4">C19702</text>
<text x="47" y="174.8">C423266</text>
<text x="116.8" y="174.8">C17552</text>
<text x="47" y="185">0603</text>
<text x="47" y="187.5">C72043</text>
</g>
<g font-size="1.8" fill="#a90000">
<text x="120.4" y="33.7" transform="rotate(-90 120.4 33.7)">8</text>
<text x="111.1" y="41.7">1</text>
<text x="111.1" y="39.1">3</text>
<text x="128.9" y="39.1">6</text>
<text x="128.9" y="41.7">7</text>
<text x="111.1" y="44.2">2</text>
<text x="128.9" y="44.2">5</text>
<text x="120.4" y="51.5" transform="rotate(-90 120.4 51.5)">4</text>
<text x="51.4" y="88.6">2</text>
<text x="51.4" y="86.1">3</text>
<text x="69.2" y="86.1">8</text>
<text x="51.4" y="93.7">6</text>
<text x="51.4" y="91.2">9</text>
<text x="69.2" y="91.2">1</text>
<text x="51.4" y="96.3">7</text>
<text x="60.7" y="101" transform="rotate(-90 60.7 101)">4</text>
<text x="69.2" y="96.3">5</text>
<text x="71.7" y="148.3">4</text>
<text x="87" y="148.3">3</text>
<text x="71.7" y="153.4">1</text>
<text x="87" y="153.4">5</text>
<text x="79.8" y="158.1" transform="rotate(-90 79.8 158.1)">2</text>
</g>
<text font-size="1.8" fill="#725600" x="16.4" y="164.7">5VUSB</text>
</svg>
